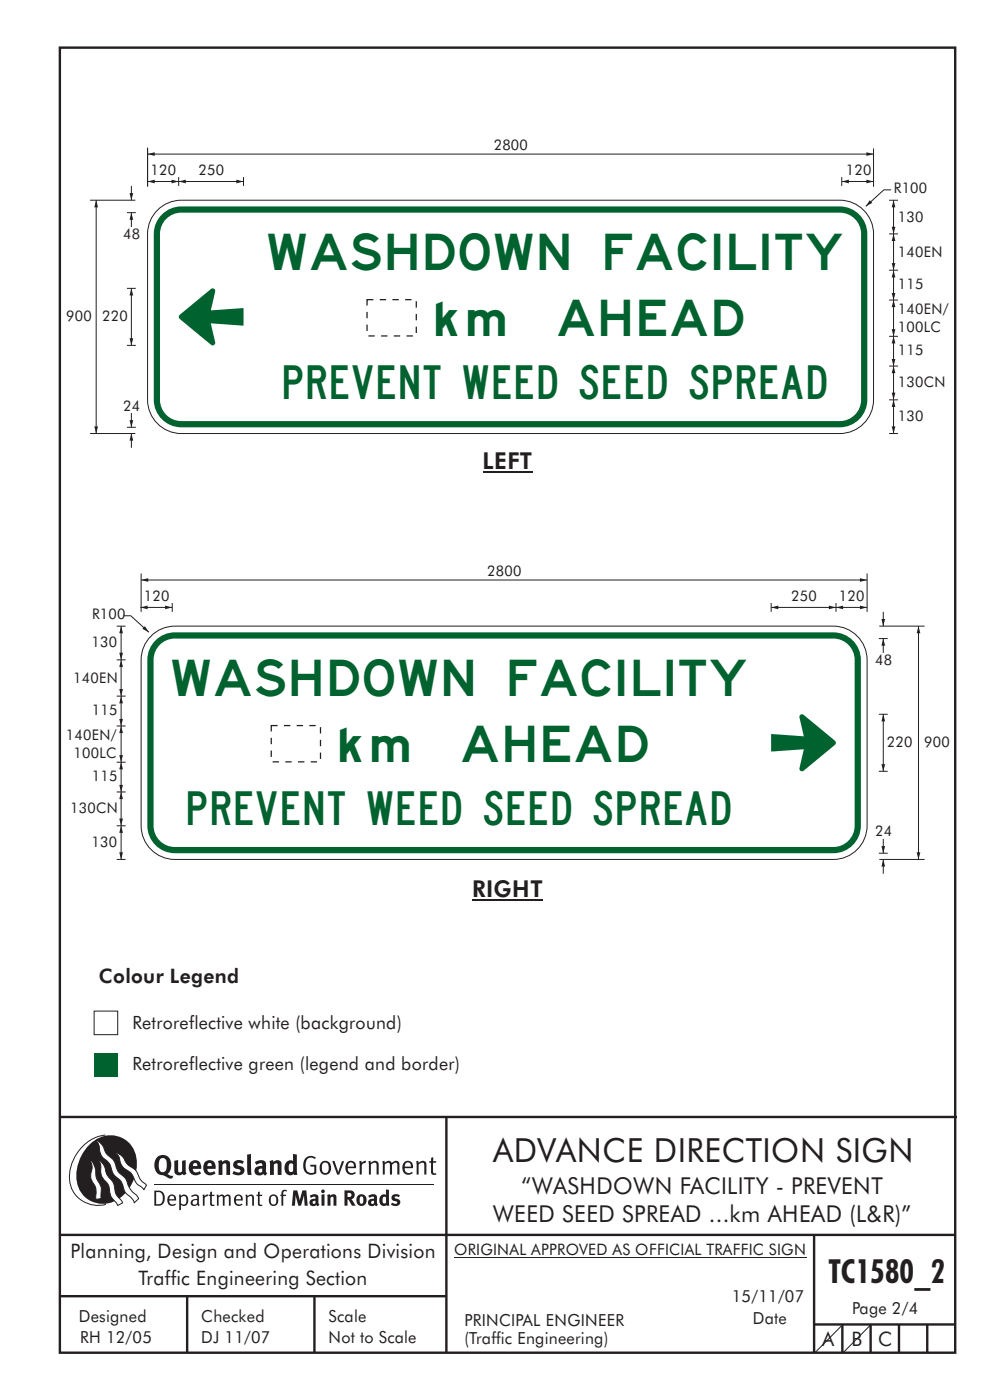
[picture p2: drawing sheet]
<svg xmlns="http://www.w3.org/2000/svg" width="210mm" height="297mm" viewBox="0 0 210 297" stroke-linecap="round" stroke-linejoin="round" font-family="sans-serif">
<g fill="none" stroke="#231f20" stroke-width=".51">
<path d="M12.7 10.1h189.9v276.9h-189.9zM12.7 237h190.3M94.7 236.9v50.1M12.7 262h190M12.7 275h82M39.7 275v12M66.7 275v12M172.7 262v25M172.7 281h30M178.7 281v6M184.7 281v6M190.7 281v6"/>
<path d="M196.7 281v6"/>
</g>
<path d="M96.3 266.7h74.7" fill="none" stroke="#231f20" stroke-width=".21"/>
<path d="M20 223.5h5v5h-5z" fill-rule="evenodd" fill="#00622f"/>
<path d="M20 214.5h5v5h-5z" fill-rule="evenodd" fill="#fff" stroke="#231f20" stroke-width=".21"/>
<g fill="#231f20">
<path d="M64.9 245.6a1.61 1.61 0 0 1 2.1 0l-.2 .3a1.17 1.17 0 0 0-1.4-.2 1.17 1.17 0 0 0-.6 1.3 1.42 1.42 0 0 0 1.2 1.9l.7-.2v-1.2h-.8l-.1-.4h1.3v1.8a1.82 1.82 0 0 1-2.2 0 1.82 1.82 0 0 1-.6-2.1l.2-.7z" fill-rule="evenodd"/>
<path d="M68.2 246.5a1.77 1.77 0 0 0 .4 2.7 1.39 1.39 0 0 0 1.4-.5 1.39 1.39 0 0 0 .2-1.5 1.19 1.19 0 0 0-2-.7zM68.5 246.8a.83 .83 0 0 1 1 .1 .83 .83 0 0 1 .2 .9 .75 .75 0 0 1-.6 1.1 .75 .75 0 0 1-.8-.8v-1z" fill-rule="evenodd"/>
<path d="M70.5 246.4l.4-.1 .8 2.4 .8-2.3h.5l-1.1 2.8h-.4z" fill-rule="evenodd"/>
<path d="M73.6 246.7a1.74 1.74 0 0 0 .5 2.5h.9l.5-.3-.2-.3a.89 .89 0 0 1-1.1 .2 .89 .89 0 0 1-.4-1h1.7a1.15 1.15 0 0 0-.4-1.3 1.15 1.15 0 0 0-1.5 .2zM74 246.8a.67 .67 0 0 1 .8-.1 .67 .67 0 0 1 .3 .8h-1.3z" fill-rule="evenodd"/>
<path d="M76.2 246.4l.4-.1 .1 .4 .5-.4h.5l-.2 .5a.61 .61 0 0 0-.8 .6v1.8h-.4z" fill-rule="evenodd"/>
<path d="M78.1 246.4l.5-.1 .1 .4a.89 .89 0 0 1 .9-.4 .89 .89 0 0 1 .7 .7v2.2h-.4v-2.2l-.1-.2-.3-.1-.8 .4v2.1h-.4z" fill-rule="evenodd"/>
<path d="M81.1 246.4l.4-.1 .1 .4a.83 .83 0 0 1 .8-.4 .83 .83 0 0 1 .7 .5 .86 .86 0 0 1 .9-.5 .86 .86 0 0 1 .7 .7v2.2h-.4l-.1-2.3a.5 .5 0 0 0-.8 0l-.2 .2v2.1h-.5v-2.2l-.4-.3-.7 .4v2.1h-.4z" fill-rule="evenodd"/>
<path d="M85.7 246.7a1.74 1.74 0 0 0 .5 2.5h.9l.5-.3-.2-.3a.89 .89 0 0 1-1.1 .2 .89 .89 0 0 1-.4-1h1.7a1.15 1.15 0 0 0-.5-1.3 1.15 1.15 0 0 0-1.4 .2zM86 246.8a.67 .67 0 0 1 .9-.1 .67 .67 0 0 1 .3 .8h-1.3z" fill-rule="evenodd"/>
<path d="M88.3 246.4l.4-.1 .1 .4a.89 .89 0 0 1 .9-.4 .89 .89 0 0 1 .8 .7v2.2h-.5v-2.2l-.1-.2-.3-.1-.8 .4v2.1h-.4z" fill-rule="evenodd"/>
<path d="M91.5 245.6l.4-.1v.9h.7l-.2 .3h-.5v2.1l.1 .1h.5l.1 .3a.71 .71 0 0 1-1.2-.6v-1.9h-.3v-.3h.3z" fill-rule="evenodd"/>
<path d="M37 246.3l.8-.2v2a.46 .46 0 0 0 .2 .6 .46 .46 0 0 0 .6-.2v-2.2l.8-.2v2.4l.2 .5-.6 .4-.2-.3a1.03 1.03 0 0 1-1.2 .2 1.03 1.03 0 0 1-.6-1.1z" fill-rule="evenodd"/>
<path d="M40.4 246.6a1.64 1.64 0 0 0 0 2.2 1.64 1.64 0 0 0 2.3 .1l-.4-.4a.78 .78 0 0 1-.9 .3 .78 .78 0 0 1-.5-.8h1.8a1.37 1.37 0 0 0-.6-1.7 1.37 1.37 0 0 0-1.7 .3zM41.1 246.9a.48 .48 0 0 1 .6-.1 .48 .48 0 0 1 .2 .6h-1z" fill-rule="evenodd"/>
<path d="M43.5 246.6a1.65 1.65 0 0 0-.2 1.9 1.65 1.65 0 0 0 1.9 .8l.5-.4-.3-.4a.78 .78 0 0 1-.9 .3 .78 .78 0 0 1-.5-.8h1.8a1.37 1.37 0 0 0-.6-1.7 1.37 1.37 0 0 0-1.7 .3zM44.1 246.9a.48 .48 0 0 1 .6-.1 .48 .48 0 0 1 .2 .6h-.9z" fill-rule="evenodd"/>
<path d="M46.3 246.3l.7-.2 .1 .4a.95 .95 0 0 1 1-.3 .95 .95 0 0 1 .7 .8v2.3h-.8v-2.3l-.3-.2-.5 .3v2.2h-.8z" fill-rule="evenodd"/>
<path d="M49.7 246.5a1.73 1.73 0 0 1 2-.1l-.2 .5-.6-.2a.42 .42 0 0 0-.6 .3l.2 .3a1.23 1.23 0 0 1 1.4 1 1.47 1.47 0 0 1-2.3 .9l-.3-.2 .3-.6 .7 .3a.47 .47 0 0 0 .7-.3 .87 .87 0 0 0-1-.5l-.4-.2-.1-.4z" fill-rule="evenodd"/>
<path d="M54.1 246.6l.3 .5 .3-.1a.62 .62 0 0 1 .9 0l.1 .4a1.21 1.21 0 0 0-1.4 .3 1.21 1.21 0 0 0-.1 1.3 1.19 1.19 0 0 0 1.6 .1l.5 .3 .4-.5-.3-.3v-1.4a.96 .96 0 0 0-1.3-1zM55 248l.6-.1v.7a.43 .43 0 0 1-.6 .1 .43 .43 0 0 1 0-.7z" fill-rule="evenodd"/>
<path d="M57.2 246.3l.7-.2 .1 .4a.95 .95 0 0 1 1-.3 .95 .95 0 0 1 .7 .8v2.3h-.8v-2.3l-.2-.2-.6 .3v2.2h-.8z" fill-rule="evenodd"/>
<path d="M62.2 244.8v1.5a1.29 1.29 0 0 0-1.4 .2 1.29 1.29 0 0 0-.5 1.3 1.24 1.24 0 0 0 .6 1.3 1.24 1.24 0 0 0 1.4 0l.1 .2h.7l-.1-4.3zM61.5 246.9l.4-.1 .3 .2v1.5l-.3 .1a.48 .48 0 0 1-.6-.4 1.52 1.52 0 0 1 .2-1.3z" fill-rule="evenodd"/>
<path d="M52.4 245l.8-.2 .2 4.5h-.8l-.1-.2z" fill-rule="evenodd"/>
</g>
<path d="M22.4 240.8a9 9 0 0 0-7.4 10.9 6.2 6.2 0 0 0 7.5 3.8M32.7 251.4h59.4" fill="none" stroke="#231f20" stroke-width=".21"/>
<path d="M19.1 242.7a5.7 5.7 0 0 1 6.5-1.4 5.7 5.7 0 0 1 3.4 5.7 8.6 8.6 0 0 1-6.2 8.3 5.7 5.7 0 0 1-6.5-7 9.9 9.9 0 0 1 2.8-5.6z" fill-rule="evenodd" fill="#231f20"/>
<path d="M24.5 244.5a3.1 3.1 0 0 1 2.3 2.2l.7 .7a3.2 3.2 0 0 1 2 2.4l.4 .6 1.2 1.1-.6 .9-.2-.3a3.5 3.5 0 0 1-1.9-2.1 3.8 3.8 0 0 0-2.1-2.2 3.5 3.5 0 0 1-1-2.2zM20.4 241.9a3.4 3.4 0 0 1 1.9 2.5l.7 .8a3.3 3.3 0 0 1 1.7 2.6 4.4 4.4 0 0 0 1.7 2l.3 .3a6.1 6.1 0 0 0 2.5 3.7l.2 .5-.9 .9a6.1 6.1 0 0 0-1.9-2.2l-.4-.8a3.6 3.6 0 0 0-1.9-2.8l-.6-1a3.6 3.6 0 0 0-1.9-2.8 3.7 3.7 0 0 1-.8-2.4zM21 246.1a3.4 3.4 0 0 1 1.5 2.7l.6 1a3.8 3.8 0 0 1 1.4 3.1l.3 .7 1.2 1.6-1 .6-.5-.8a3.2 3.2 0 0 1-1.3-2.8 4.3 4.3 0 0 0-1.4-2.2 4.7 4.7 0 0 1-.5-2.9zM19.2 246.1a5.1 5.1 0 0 1 1.2 3.7l.3 .7a3.1 3.1 0 0 1 .7 3l.1 .8-1.1 .2-.1-.8a3.5 3.5 0 0 0-.9-3.3 3.6 3.6 0 0 1 .1-2.5z" fill-rule="evenodd" fill="#fff" stroke="#231f20" stroke-width=".21"/>
<g fill="#231f20">
<path d="M33.4 245.5a2.51 2.51 0 0 0 .4 3.7l.8 .1a2.78 2.78 0 0 0 2 .7l.2-.6h-.6l-.7-.3a2.56 2.56 0 0 0 0-3.8 1.83 1.83 0 0 0-2.1 .2zM34 245.9a.87 .87 0 0 1 1 0 .87 .87 0 0 1 .4 .9v.4a1.17 1.17 0 0 1-.9 1.5l-.3-.1a2.38 2.38 0 0 1-.2-2.7z" fill-rule="evenodd"/>
<path d="M33.1 252.9v2.6a1.12 1.12 0 0 0 1.2-.3 1.12 1.12 0 0 0 .2-1.2l-.1-.5-.3-.4zM32.7 252.6h1.1a1.67 1.67 0 0 1 1.2 1.6 1.67 1.67 0 0 1-1.3 1.6h-1zM36.1 253.9l-.2 .5h1.1a.55 .55 0 0 0-.3-.6 .55 .55 0 0 0-.6 .1zM35.8 253.7a.95 .95 0 0 1 1.2-.1 .95 .95 0 0 1 .4 1.1h-1.5a.72 .72 0 0 0 .4 .8 .72 .72 0 0 0 .9-.2l.1 .3a1.15 1.15 0 0 1-1.5 0 1.15 1.15 0 0 1-.2-1.5zM38.4 254.1v1.2a.7 .7 0 0 0 .9 .1 .7 .7 0 0 0 .2-.9 .61 .61 0 0 0-.4-.7 .61 .61 0 0 0-.7 .3zM38 253.5l.3-.1 .1 .4a.95 .95 0 0 1 1.2-.2 .95 .95 0 0 1 .3 1.2 .92 .92 0 0 1-.5 .9 .92 .92 0 0 1-1-.1v1.1l-.4 .1zM40.9 254.8a.5 .5 0 0 0 .2 .8 .5 .5 0 0 0 .7-.4v-.6zM40.5 253.7a1 1 0 0 1 1.7 .3v1.4l.2 .2-.2 .3-.3-.3a.78 .78 0 0 1-1.4-.1 .78 .78 0 0 1 .8-1.1h.5a.58 .58 0 0 0-.3-.7 .58 .58 0 0 0-.7 .2zM43 253.5l.3-.1 .1 .4 .3-.3 .5-.1-.2 .4a.52 .52 0 0 0-.6 .5v1.5h-.4zM44.6 252.9l.4-.1-.1 .7h.6l-.1 .3h-.5v1.5a.35 .35 0 0 0 .6 .3v.2a.57 .57 0 0 1-.6 .1 .57 .57 0 0 1-.3-.5v-1.6h-.3v-.3h.3zM45.9 253.5l.4-.1 .1 .4 .2-.2a.64 .64 0 0 1 1 .2 .7 .7 0 0 1 .8-.4 .7 .7 0 0 1 .5 .6v1.8h-.3v-1.7l-.3-.4-.7 .4v1.7h-.3v-1.6a.38 .38 0 0 0-.3-.5 .38 .38 0 0 0-.5 .2l-.1 .2v1.7h-.4zM50.2 253.9l-.2 .5h1.1a.55 .55 0 0 0-.2-.6 .55 .55 0 0 0-.7 .1zM49.9 253.7a.95 .95 0 0 1 1.2-.1 .95 .95 0 0 1 .4 1.1h-1.5a.72 .72 0 0 0 .4 .8 .72 .72 0 0 0 .9-.2l.1 .3a1.15 1.15 0 0 1-1.5 0 1.15 1.15 0 0 1-.2-1.5zM52.1 253.5l.3-.1 .1 .4a.72 .72 0 0 1 .8-.4 .72 .72 0 0 1 .6 .6v1.8h-.4v-1.6a.45 .45 0 0 0-.3-.5 .45 .45 0 0 0-.5 .2l-.2 .2v1.7h-.3zM54.7 252.9l.4-.1v.7h.6l-.1 .3h-.5v1.5a.35 .35 0 0 0 .5 .3v.2a.57 .57 0 0 1-.6 .1 .57 .57 0 0 1-.3-.5v-1.6h-.3v-.3h.3zM57.6 253.9l-.2 .7a.65 .65 0 0 0 .3 .8 .65 .65 0 0 0 .8-.2l.1-.1a.93 .93 0 0 0-.7-1.4zM57.3 253.7a1.12 1.12 0 0 1 1.4 0 1.12 1.12 0 0 1 .3 1.5 1.01 1.01 0 0 1-1.3 .6 1.01 1.01 0 0 1-.7-1.2zM59.9 252.6l.5-.2 .5 .2-.1 .2-.4-.1-.3 .2v.6h.6l-.1 .3h-.5v2h-.4v-2h-.2v-.3h.2zM62.2 252.6l-.3 3.2h.7l.1-2.3 .6 2.3h.6l.6-2.3 .1 2.3h.7l-.3-3.2h-.9l-.5 2.1-.5-2.1zM65.7 253.7l.3 .4a.51 .51 0 0 1 .5-.3 .51 .51 0 0 1 .4 .4v.1a.88 .88 0 0 0-1.1 .4 .88 .88 0 0 0 .2 1.1 .9 .9 0 0 0 1.1-.2l.3 .3 .4-.4-.2-.2v-1.1a.87 .87 0 0 0-.5-.8 .87 .87 0 0 0-1 .1zM66.4 254.8h.5v.5l-.1 .1h-.3l-.2-.1zM68.2 253.5v2.3h.6v-2.4zM68.1 252.8a.4 .4 0 0 0 .8 0 .4 .4 0 0 0-.8 0zM69.4 253.5l.1 2.3h.6v-1.7a.33 .33 0 0 1 .4-.2 .33 .33 0 0 1 .3 .4v1.5h.6v-1.7a.75 .75 0 0 0-.6-.7 .75 .75 0 0 0-.8 .3v-.3zM73.1 252.6v3.2h.6v-1.3l.3 .2 .7 1.1h.7l-.9-1.4a.94 .94 0 0 0 .7-1 .94 .94 0 0 0-.9-.8zM73.7 253.1a.51 .51 0 0 1 .8 .1 .51 .51 0 0 1-.2 .7l-.6 .1zM75.9 253.7a1.19 1.19 0 0 0-.1 1.7 1.19 1.19 0 0 0 1.8 0 1.19 1.19 0 0 0-.1-1.6 1.19 1.19 0 0 0-1.6-.1zM76.5 253.9l.2-.1a.99 .99 0 0 1 0 1.6 1.06 1.06 0 0 1-.2-1.5zM78.1 253.7l.3 .4a.51 .51 0 0 1 .5-.3 .51 .51 0 0 1 .5 .4v.1a.88 .88 0 0 0-1.2 .4 .88 .88 0 0 0 .2 1.1 .9 .9 0 0 0 1.1-.2l.3 .3 .4-.4-.2-.2v-1.1a.87 .87 0 0 0-.5-.8 .87 .87 0 0 0-1 .1zM78.9 254.8h.4v.5l-.1 .1h-.3l-.1-.1zM81.9 252.3v1.2a1.2 1.2 0 0 0-1.4 .6 1.2 1.2 0 0 0 .2 1.4l.5 .3 .8-.1v.1h.6l-.1-3.4zM81.4 253.9l.5 .1-.1 1.2a.46 .46 0 0 1-.5 0 .46 .46 0 0 1-.1-.5zM83.3 253.6a.79 .79 0 0 0-.1 .9 .79 .79 0 0 0 .9 .4 .33 .33 0 0 1 0 .5 .33 .33 0 0 1-.5 0l-.4-.3-.3 .5a1.15 1.15 0 0 0 1.2 .3 1.15 1.15 0 0 0 .8-1 1.49 1.49 0 0 0-1.2-.8 .4 .4 0 0 1 .3-.3 .4 .4 0 0 1 .4 .1l.2 .1 .2-.4a1.47 1.47 0 0 0-1.5 0z" fill-rule="evenodd"/>
</g>
<path d="M102.4 100.1h10.6M100.1 190.9h15.1" fill="none" stroke="#231f20" stroke-width=".22"/>
<path d="M178.7 281.1l-5.9 6" fill="none" stroke="#231f20" stroke-width=".21"/>
<path d="M31.7 135.3a7.1 7.1 0 0 1 5.4-2.5h139.7a7.2 7.2 0 0 1 7.1 7.2v35.2a7.2 7.2 0 0 1-7.1 7.1h-139.7a7.2 7.2 0 0 1-7.2-7.1v-35.2a7.1 7.1 0 0 1 1.8-4.7z" fill-rule="evenodd" fill="#fff" stroke="#231f20" stroke-width=".21"/>
<path d="M33 135.9a5.8 5.8 0 0 1 4.1-1.7h139.7a5.8 5.8 0 0 1 5.8 5.8v35.2a5.8 5.8 0 0 1-5.8 5.8h-139.7a5.8 5.8 0 0 1-5.8-5.8v-35.2a5.8 5.8 0 0 1 1.7-4.1z" fill-rule="evenodd" fill="#00622f"/>
<path d="M34.2 136.5a4.5 4.5 0 0 1 2.9-1h139.7a4.5 4.5 0 0 1 4.5 4.5v35.2a4.5 4.5 0 0 1-4.5 4.5h-139.7a4.5 4.5 0 0 1-4.5-4.5v-35.2a4.5 4.5 0 0 1 1.6-3.5z" fill-rule="evenodd" fill="#fff"/>
<path d="M177.3 128.9h6.6" fill="none" stroke="#231f20" stroke-width=".21"/>
<g fill="#231f20">
<path d="M177.3 128.9l1.5-.4v.8z"/>
<path d="M182.4 128.5l1.5 .4-1.5 .4z"/>
</g>
<path d="M29.9 123.1h154" fill="none" stroke="#231f20" stroke-width=".21"/>
<g fill="#231f20">
<path d="M29.9 123.1l1.5-.4v.7z"/>
<path d="M182.4 122.7l1.5 .4-1.5 .3z"/>
</g>
<path d="M163.6 128.9h13.7" fill="none" stroke="#231f20" stroke-width=".21"/>
<g fill="#231f20">
<path d="M163.6 128.9l1.5-.4v.8z"/>
<path d="M175.8 128.5l1.5 .4-1.5 .4z"/>
</g>
<path d="M163.6 127.9v1.9M177.3 127.9v1.9M183.9 121.7v8.1" fill="none" stroke="#231f20" stroke-width=".21"/>
<path d="M163.6 155.7l6.9 .5-.9-4a.55 .55 0 0 1 .3-.6 .55 .55 0 0 1 .6 .1l6.7 5.5a.52 .52 0 0 1-.1 .8l-6.6 5.5a.55 .55 0 0 1-.7 .1 .55 .55 0 0 1-.2-.6l.9-4-6.9 .5z" fill-rule="evenodd" fill="#00622f"/>
<path d="M29.9 121.7v8.1M187.4 178v3" fill="none" stroke="#231f20" stroke-width=".21"/>
<path d="M187 179.5h.8l-.4 1.5z" fill="#231f20"/>
<path d="M187.4 129.8v3" fill="none" stroke="#231f20" stroke-width=".21"/>
<path d="M187 131.3h.8l-.4 1.5z" fill="#231f20"/>
<path d="M187.4 182.3v3.1" fill="none" stroke="#231f20" stroke-width=".21"/>
<path d="M187.4 182.3l.4 1.6h-.8z" fill="#231f20"/>
<path d="M187.4 135.5v3" fill="none" stroke="#231f20" stroke-width=".21"/>
<path d="M187.4 135.5l.4 1.5h-.8z" fill="#231f20"/>
<path d="M26.2 130.6h1.5l3.9 3.5M186.5 132.8h9.6M186.5 182.3h9.6" fill="none" stroke="#231f20" stroke-width=".21"/>
<path d="M30.7 132.8l.9 1.3-1.4-.7z" fill="#231f20"/>
<path d="M29.8 128.9h6.7M186.4 135.5h1.9M186.4 181h1.9" fill="none" stroke="#231f20" stroke-width=".21"/>
<g fill="#231f20">
<path d="M29.8 128.9l1.5-.4v.8z"/>
<path d="M35 128.5l1.5 .4-1.5 .4z"/>
</g>
<path d="M36.5 127.9v1.9M194.8 132.8v49.5" fill="none" stroke="#231f20" stroke-width=".21"/>
<g fill="#231f20">
<path d="M194.8 132.8l.4 1.6h-.8z"/>
<path d="M194.4 180.8h.8l-.4 1.5z"/>
</g>
<path d="M25.7 175.2v7.1" fill="none" stroke="#231f20" stroke-width=".21"/>
<g fill="#231f20">
<path d="M25.7 175.2l.4 1.5h-.8z"/>
<path d="M25.3 180.8h.8l-.4 1.5z"/>
</g>
<path d="M25.7 140v7.7" fill="none" stroke="#231f20" stroke-width=".21"/>
<g fill="#231f20">
<path d="M25.7 140l.4 1.5h-.8z"/>
<path d="M25.3 146.2h.8l-.4 1.5z"/>
</g>
<path d="M25.7 161.7v6.3" fill="none" stroke="#231f20" stroke-width=".21"/>
<g fill="#231f20">
<path d="M25.7 161.7l.4 1.5h-.8z"/>
<path d="M25.3 166.5h.8l-.4 1.5z"/>
</g>
<path d="M25.7 168v7.2" fill="none" stroke="#231f20" stroke-width=".21"/>
<g fill="#231f20">
<path d="M25.7 168l.4 1.5h-.8z"/>
<path d="M25.3 173.7h.8l-.4 1.5z"/>
</g>
<path d="M24.8 140h1.8M24.8 147.7h1.8M187.4 151.5v12.1M24.8 168h1.8M24.8 175.2h1.8M24.8 182.3h1.8" fill="none" stroke="#231f20" stroke-width=".21"/>
<g fill="#231f20">
<path d="M187.4 151.5l.4 1.6h-.8z"/>
<path d="M187 162.1h.8l-.4 1.5z"/>
</g>
<path d="M186.4 151.5h1.9M186.4 163.6h1.9" fill="none" stroke="#231f20" stroke-width=".21"/>
<path d="M57.5 153.8h1.4v.3h-1.4zM60.2 153.8h1.4v.3h-1.4zM62.9 153.8h1.4v.3h-1.4zM65.6 153.8h1.4v.3h-1.4zM67.9 154.3h.2v1.3h-.2zM67.9 157h.2v1.3h-.2zM67.9 159.7h.2v1.3h-.2zM65.9 161.5h1.4v.3h-1.4zM63.2 161.5h1.4v.3h-1.4zM60.5 161.5h1.4v.3h-1.4zM57.8 161.5h1.4v.3h-1.4zM57.4 159.2h.3v1.4h-.3zM57.4 156.5h.3v1.4h-.3zM57.5 153.8l.2 .1v1.3h-.3v-1.3zM57.4 153.8h.1l-.1 .1z" fill="#231f20"/>
<path d="M25.7 132.8v7.2" fill="none" stroke="#231f20" stroke-width=".21"/>
<g fill="#231f20">
<path d="M25.7 132.8l.4 1.6h-.8z"/>
<path d="M25.3 138.5h.8l-.4 1.5z"/>
</g>
<path d="M24.8 132.8h1.8M25.7 147.7v6.3" fill="none" stroke="#231f20" stroke-width=".21"/>
<g fill="#231f20">
<path d="M25.7 147.7l.4 1.5h-.8z"/>
<path d="M25.3 152.5h.8l-.4 1.5z"/>
</g>
<path d="M24.8 154h1.8M25.7 154v7.7" fill="none" stroke="#231f20" stroke-width=".21"/>
<g fill="#231f20">
<path d="M25.7 154l.4 1.5h-.8z"/>
<path d="M25.3 160.2h.8l-.4 1.5z"/>
</g>
<path d="M31.3 31.3v8.2M24.8 161.7h1.8" fill="none" stroke="#231f20" stroke-width=".21"/>
<path d="M33.8 44.2a7.1 7.1 0 0 1 4.7-1.7h139.7a7.2 7.2 0 0 1 7.1 7.1v35.2a7.2 7.2 0 0 1-7.1 7.2h-139.7a7.2 7.2 0 0 1-7.2-7.2v-35.2a7.1 7.1 0 0 1 2.5-5.4z" fill-rule="evenodd" fill="#fff" stroke="#231f20" stroke-width=".21"/>
<path d="M34.3 45.5a5.8 5.8 0 0 1 4.2-1.7h139.7a5.8 5.8 0 0 1 5.8 5.8v35.2a5.8 5.8 0 0 1-5.8 5.9h-139.7a5.8 5.8 0 0 1-5.9-5.9v-35.2a5.8 5.8 0 0 1 1.7-4.1z" fill-rule="evenodd" fill="#00622f"/>
<path d="M35 46.7a4.5 4.5 0 0 1 3.5-1.6h139.7a4.5 4.5 0 0 1 4.5 4.5v35.2a4.5 4.5 0 0 1-4.5 4.5h-139.7a4.5 4.5 0 0 1-4.6-4.5v-35.2a4.5 4.5 0 0 1 1.1-2.9z" fill-rule="evenodd" fill="#fff"/>
<path d="M31.3 38.5h6.6" fill="none" stroke="#231f20" stroke-width=".21"/>
<g fill="#231f20">
<path d="M36.4 38.1l1.5 .4-1.5 .4z"/>
<path d="M31.3 38.5l1.5-.4v.8z"/>
</g>
<path d="M31.3 32.7h154" fill="none" stroke="#231f20" stroke-width=".21"/>
<g fill="#231f20">
<path d="M183.8 32.3l1.5 .4-1.5 .4z"/>
<path d="M31.3 32.7l1.5-.4v.8z"/>
</g>
<path d="M37.9 38.5h13.8" fill="none" stroke="#231f20" stroke-width=".21"/>
<g fill="#231f20">
<path d="M50.1 38.1l1.6 .4-1.6 .4z"/>
<path d="M37.9 38.5l1.5-.4v.8z"/>
</g>
<path d="M37.9 37.6v1.8M51.7 37.6v1.8" fill="none" stroke="#231f20" stroke-width=".21"/>
<path d="M38.1 66.8l6.6-5.5a.55 .55 0 0 1 .7 0 .55 .55 0 0 1 .2 .6l-.9 4 7-.5v3.7l-7-.5 1 4.1a.55 .55 0 0 1-.3 .5 .55 .55 0 0 1-.7-.1l-6.6-5.5a.52 .52 0 0 1 0-.8z" fill-rule="evenodd" fill="#00622f"/>
<path d="M27.9 87.6v3.1" fill="none" stroke="#231f20" stroke-width=".21"/>
<path d="M27.5 89.1h.8l-.4 1.6z" fill="#231f20"/>
<path d="M27.9 39.4v3.1" fill="none" stroke="#231f20" stroke-width=".21"/>
<path d="M27.5 41h.8l-.4 1.5z" fill="#231f20"/>
<path d="M27.9 92v3" fill="none" stroke="#231f20" stroke-width=".21"/>
<path d="M27.9 92l.4 1.5h-.8z" fill="#231f20"/>
<path d="M27.9 45.1v3.1" fill="none" stroke="#231f20" stroke-width=".21"/>
<path d="M27.9 45.1l.4 1.5h-.8z" fill="#231f20"/>
<path d="M19.1 42.5h9.6M189 40.3h-1.5l-3.8 3.5M19.1 92h9.6" fill="none" stroke="#231f20" stroke-width=".21"/>
<path d="M184.5 42.5l.5 .6-1.3 .7z" fill="#231f20"/>
<path d="M178.6 38.5h6.7M26.9 45.1h1.9M26.9 90.7h1.9" fill="none" stroke="#231f20" stroke-width=".21"/>
<g fill="#231f20">
<path d="M183.8 38.1l1.5 .4-1.5 .4z"/>
<path d="M178.6 38.5l1.5-.4v.8z"/>
</g>
<path d="M178.6 37.6v1.8M20.4 42.5v49.5" fill="none" stroke="#231f20" stroke-width=".21"/>
<g fill="#231f20">
<path d="M20.4 42.5l.4 1.5h-.8z"/>
<path d="M20 90.5h.8l-.4 1.5z"/>
</g>
<path d="M189.5 84.8v7.2" fill="none" stroke="#231f20" stroke-width=".21"/>
<g fill="#231f20">
<path d="M189.5 84.8l.4 1.5h-.7z"/>
<path d="M189.2 90.5h.7l-.4 1.5z"/>
</g>
<path d="M189.5 49.6v7.7" fill="none" stroke="#231f20" stroke-width=".21"/>
<g fill="#231f20">
<path d="M189.5 49.6l.4 1.5h-.7z"/>
<path d="M189.2 55.8h.7l-.4 1.5z"/>
</g>
<path d="M189.5 71.4v6.3" fill="none" stroke="#231f20" stroke-width=".21"/>
<g fill="#231f20">
<path d="M189.5 71.4l.4 1.5h-.7z"/>
<path d="M189.2 76.2h.7l-.4 1.5z"/>
</g>
<path d="M189.5 77.7v7.1" fill="none" stroke="#231f20" stroke-width=".21"/>
<g fill="#231f20">
<path d="M189.5 77.7l.4 1.5h-.7z"/>
<path d="M189.2 83.3h.7l-.4 1.5z"/>
</g>
<path d="M188.6 49.6h1.9M188.6 57.3h1.9M27.9 61.2v12.1M188.6 77.7h1.9M188.6 92h1.9M188.6 84.8h1.9" fill="none" stroke="#231f20" stroke-width=".21"/>
<g fill="#231f20">
<path d="M27.9 61.2l.4 1.5h-.8z"/>
<path d="M27.5 71.8h.8l-.4 1.5z"/>
</g>
<path d="M26.9 73.3h1.9M26.9 61.2h1.9" fill="none" stroke="#231f20" stroke-width=".21"/>
<path d="M77.9 63.4h1.3v.3h-1.3zM80.6 63.4h1.3v.3h-1.3zM83.3 63.4h1.3v.3h-1.3zM85.9 63.4h1.4v.3h-1.4zM88.2 63.9h.2v1.4h-.2zM88.2 66.6h.2v1.4h-.2zM88.2 69.3h.2v1.3h-.2zM86.2 71.1h1.4v.3h-1.4zM83.5 71.1h1.4v.3h-1.4zM80.8 71.1h1.4v.3h-1.4zM78.2 71.1h1.3v.3h-1.3zM77.7 68.9h.3v1.3h-.3zM77.7 66.2h.3v1.3h-.3zM77.9 63.4l.1 .2v1.2h-.3v-1.2zM77.7 63.4h.2l-.2 .2z" fill="#231f20"/>
<path d="M189.5 42.5v7.1" fill="none" stroke="#231f20" stroke-width=".21"/>
<g fill="#231f20">
<path d="M189.5 42.5l.4 1.5h-.7z"/>
<path d="M189.2 48.1h.7l-.4 1.5z"/>
</g>
<path d="M188.6 42.5h1.9M189.5 57.4v6.3" fill="none" stroke="#231f20" stroke-width=".21"/>
<g fill="#231f20">
<path d="M189.5 57.4l.4 1.5h-.7z"/>
<path d="M189.2 62.2h.7l-.4 1.5z"/>
</g>
<path d="M188.6 63.7h1.9M189.5 63.7v7.7" fill="none" stroke="#231f20" stroke-width=".21"/>
<g fill="#231f20">
<path d="M189.5 63.7l.4 1.5h-.7z"/>
<path d="M189.2 69.8h.7l-.4 1.6z"/>
</g>
<path d="M31.3 31.5v8.1M185.3 31.5v8.1M188.6 71.4h1.9M184.7 281.1l-5.9 5.9" fill="none" stroke="#231f20" stroke-width=".21"/>
<g font-size="7.7" fill="#00622f">
<text x="56.9" y="57.3">WASHDOWN</text>
<text x="128.5" y="57.3">FACILITY</text>
<text x="118.4" y="71.4">AHEAD</text>
<text x="36.5" y="147.6">WASHDOWN</text>
<text x="108.1" y="147.6">FACILITY</text>
<text x="98.1" y="161.7">AHEAD</text>
</g>
<g font-size="7.1" fill="#00622f">
<text x="60.2" y="84.7">PREVENT WEED SEED SPREAD</text>
<text x="39.9" y="175.1">PREVENT WEED SEED SPREAD</text>
</g>
<g font-size="7.1" fill="#231f20">
<text x="104.6" y="246.6">ADVANCE DIRECTION SIGN</text>
<text x="175.7" y="272.1">TC1580_2</text>
</g>
<g font-size="5.5" fill="#00622f">
<text x="92.5" y="71.4">km</text>
<text x="72.2" y="161.7">km</text>
</g>
<g font-size="4.9" fill="#231f20">
<text x="102.4" y="99.6">LEFT</text>
<text x="100.1" y="190.4">RIGHT</text>
<text x="110.6" y="253.3">“WASHDOWN FACILITY - PREVENT</text>
<text x="104.6" y="259.2">WEED SEED SPREAD ...km AHEAD (L&amp;R)”</text>
</g>
<g font-size="4.2" fill="#231f20">
<text x="21" y="208.5">Colour Legend</text>
<text x="14.9" y="267">Planning, Design and Operations Division</text>
<text x="29.4" y="272.6">Traffic Engineering Section</text>
<text x="174.4" y="285.6">A</text>
<text x="180.7" y="285.6">B</text>
<text x="186.3" y="285.5">C</text>
</g>
<g font-size="3.9" fill="#231f20">
<text x="28.1" y="218.4">Retroreflective white (background)</text>
<text x="28.1" y="227.1">Retroreflective green (legend and border)</text>
</g>
<g font-size="3.5" fill="#231f20">
<text x="16.7" y="280.4">Designed</text>
<text x="42.7" y="280.4">Checked</text>
<text x="69.7" y="280.4">Scale</text>
<text x="98.5" y="281.4">PRINCIPAL ENGINEER</text>
<text x="155.2" y="276.3">15/11/07</text>
<text x="159.7" y="281">Date</text>
<text x="180.7" y="278.7">Page 2/4</text>
<text x="17" y="284.8">RH 12/05</text>
<text x="42.7" y="284.8">DJ 11/07</text>
<text x="69.7" y="285">Not to Scale</text>
<text x="98.5" y="285.1">(Traffic Engineering)</text>
</g>
<text font-size="3.4" fill="#231f20" x="96.3" y="266.3">ORIGINAL APPROVED AS OFFICIAL TRAFFIC SIGN</text>
<g font-size="3.1" fill="#231f20">
<text x="104.7" y="31.8">2800</text>
<text x="31.9" y="37.1">120</text>
<text x="42.1" y="37.1">250</text>
<text x="179.4" y="37.1">120</text>
<text x="189.6" y="40.9">R100</text>
<text x="190.5" y="47">130</text>
<text x="26.1" y="50.7">48</text>
<text x="190.5" y="54.4">140EN</text>
<text x="190.5" y="61.3">115</text>
<text x="14.1" y="68.2">900</text>
<text x="21.7" y="68.2">220</text>
<text x="190.5" y="70.4">100LC</text>
<text x="190.5" y="66.7">140EN/</text>
<text x="190.5" y="75.3">115</text>
<text x="190.5" y="82.2">130CN</text>
<text x="26.1" y="87.1">24</text>
<text x="190.5" y="89.4">130</text>
<text x="103.4" y="122.2">2800</text>
<text x="19.5" y="131.3">R100</text>
<text x="30.5" y="127.5">120</text>
<text x="167.8" y="127.5">250</text>
<text x="178" y="127.5">120</text>
<text x="19.4" y="137.4">130</text>
<text x="185.6" y="141.1">48</text>
<text x="15.5" y="144.8">140EN</text>
<text x="19.5" y="151.7">115</text>
<text x="14" y="157">140EN/</text>
<text x="15.6" y="160.8">100LC</text>
<text x="188.2" y="158.5">220</text>
<text x="196.1" y="158.5">900</text>
<text x="19.5" y="165.7">115</text>
<text x="14.9" y="172.6">130CN</text>
<text x="19.4" y="179.7">130</text>
<text x="185.7" y="177.5">24</text>
</g>
</svg>
